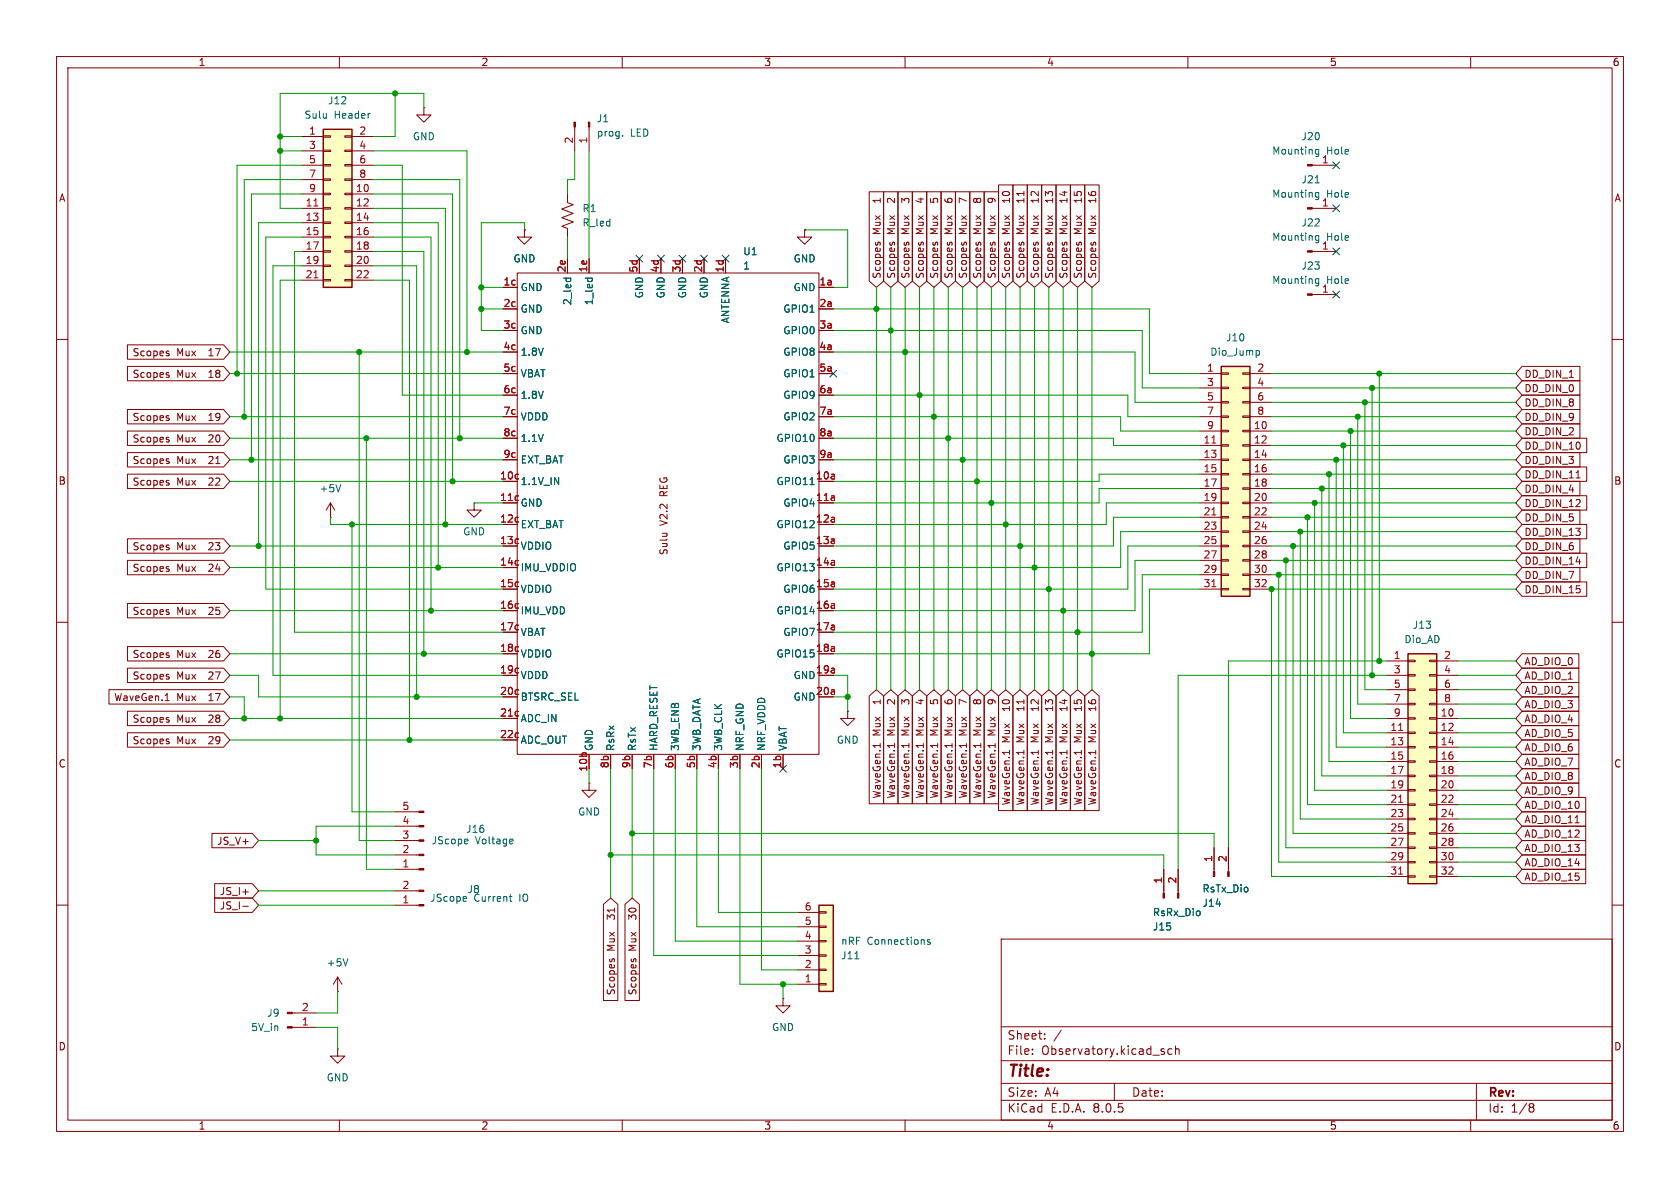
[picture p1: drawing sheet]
<svg xmlns="http://www.w3.org/2000/svg" width="297mm" height="210mm" viewBox="0 0 297 210" stroke-linecap="round" stroke-linejoin="round" font-family="sans-serif">
<g fill="none" stroke="#840000" stroke-width=".18">
<path d="M10 10h277v190h-277zM12 12h273v186h-273zM60 10v2M74.9 19.1v1.2h1.3l-1.3 1.3-1.2-1.3h1.2M74.9 19.1h.1M110 10v2M160 10v2M210 10v2M260 10v2M10 60h2M285 60h2M10 110h2"/>
<path d="M285 110h2M10 160h2M285 160h2M51.7 179.1h4.2M59.7 175.3h.1M59.7 172.7l-.8 1.3M59.7 172.7v2.6M59.7 172.7l.8 1.3M177 166h108v32h-108zM51.7 181.6h4.2M60 198v2M110 198v2"/>
<path d="M160 198v2M177 194.5h108M177 191.5h108M177 187.5h108M177 181.5h108M182.5 186.3v.1M182.5 185.5v.1M184.7 183.6v.1M184.7 182.8v.1M187.6 182.1l-1.3 2M197 191.5v3M207.2 185.5l-.5-.1-.2 .3v.4l.1 .2h.6"/>
<path d="M207.8 185.5l.2-.1 .4 .1 .1 .9M207.8 184.9v1.5M210 198v2M260 198v2M261 191.5v6.5M270.6 195.1h.3l.3 .3-.3 .3M270.6 195.7h.3M270.9 195.7l.2 .2 .1 .4-.3 .3h-.3"/>
</g>
<g fill="#840000" stroke="#840000" stroke-width=".18">
<path d="M50.8 178.9h.9v.3h-.9z"/>
<path d="M50.8 181.5h.9v.2h-.9z"/>
</g>
<path d="M61.5 169.5l-.4 1.3" fill="none" stroke="#006464" stroke-width=".18"/>
<path d="M57.1 22.9h5.1v27.9h-5.1z" fill="#ffffc2"/>
<g fill="none" stroke="#840000" stroke-width=".18">
<path d="M53.3 24.1h3.8M53.3 34.3h3.8M53.3 36.8h3.8M53.3 39.4h3.8M53.3 26.7h3.8M53.3 29.2h3.8M53.3 31.8h3.8M57.1 39.2h1.3v.3h-1.3zM57.1 36.7h1.3v.3h-1.3zM57.1 34.2h1.3v.2h-1.3zM57.1 31.6h1.3v.3h-1.3zM57.1 29.1h1.3v.2h-1.3z"/>
<path d="M57.1 26.5h1.3v.3h-1.3zM57.1 24h1.3v.3h-1.3zM61 39.2h1.2v.3h-1.2zM61 36.7h1.2v.3h-1.2zM61 34.2h1.2v.2h-1.2zM61 31.6h1.2v.3h-1.2zM61 29.1h1.2v.2h-1.2zM61 26.5h1.2v.3h-1.2zM61 24h1.2v.3h-1.2zM62.2 24.1h3.8M62.2 34.3h3.8M62.2 36.8h3.8"/>
<path d="M62.2 39.4h3.8M62.2 26.7h3.8M62.2 29.2h3.8M62.2 31.8h3.8M100.3 34.3v1.5l1 .4-2 .8 2 .7-2 .8 2 .7-2 .8 1 .4v1.5M101.6 22.5v4.2M104.1 22.5v4.2M53.3 41.9h3.8M53.3 44.5h3.8M53.3 47h3.8M53.3 49.5h3.8M57.1 49.4h1.3v.3h-1.3z"/>
<path d="M57.1 46.9h1.3v.2h-1.3zM57.1 44.3h1.3v.3h-1.3zM57.1 41.8h1.3v.2h-1.3zM61 49.4h1.2v.3h-1.2zM61 46.9h1.2v.2h-1.2zM61 44.3h1.2v.3h-1.2zM61 41.8h1.2v.2h-1.2zM62.2 41.9h3.8M62.2 44.5h3.8M62.2 47h3.8M62.2 49.5h3.8M88.9 50.8h2.5"/>
<path d="M88.9 54.6h2.5M88.9 58.4h2.5M91.4 48.3h53.4v85.1h-53.4zM92.7 40.6v1.3h1.3l-1.3 1.3-1.3-1.3h1.3M92.7 40.6h.1M100.3 45.7v2.6M104.1 45.7v2.6M113 45.7v2.6M116.8 45.7v2.6M120.6 45.7v2.6M124.5 45.7v2.6M128.3 45.7v2.6"/>
<path d="M142.2 40.6v1.3h1.3l-1.3 1.3-1.2-1.3h1.2M142.2 40.6h.1M144.8 50.8h2.5M144.8 54.6h2.5M144.8 58.4h2.5M88.9 62.2h2.5M88.9 66h2.5M88.9 69.9h2.5M88.9 73.7h2.5M88.9 77.5h2.5M144.8 62.2h2.5M144.8 66h2.5"/>
<path d="M144.8 69.9h2.5M144.8 73.7h2.5M144.8 77.5h2.5M58.4 91.4h.1M58.4 88.9l-.7 1.3M58.4 88.9v2.5M58.4 88.9l.8 1.3M83.8 88.9v1.3h1.3l-1.3 1.2-1.3-1.2h1.3M83.8 88.9h.1M88.9 81.3h2.5M144.8 81.3h2.5M104.1 138.4v1.3h1.3l-1.3 1.3-1.2-1.3h1.2"/>
<path d="M104.1 138.4h.1M107.9 133.4v2.5M111.8 133.4v2.5M115.6 133.4v2.5M119.4 133.4v2.5M123.2 133.4v2.5M127 133.4v2.5M130.8 133.4v2.5M134.6 133.4v2.5M138.4 133.4v2.5M149.9 125.7v1.3h1.2l-1.2 1.3-1.3-1.3h1.3M149.9 125.7h.1"/>
<path d="M69.8 157.5h4.3M69.8 143.5h4.3M69.8 146.1h4.3M69.8 148.6h4.3M69.8 151.1h4.3M69.8 153.7h4.3M69.8 160h4.3M138.4 176.5v1.3h1.3l-1.3 1.3-1.2-1.3h1.2M138.4 176.5h.1M59.7 185.4v1.3h1.3l-1.3 1.3-1.3-1.3h1.3M59.7 185.4h.1"/>
</g>
<path d="M57.1 22.9h5.1v27.9h-5.1z" fill="none" stroke="#840000" stroke-width=".25"/>
<path d="M55.5 36.4h.7M55.5 49.1h.7" fill="none" stroke="#a90000" stroke-width=".18"/>
<g fill="none" stroke="#006464" stroke-width=".18">
<path d="M110.1 24v.1M99.6 49.2h1.3M100.1 49.2v.1M100.8 49.2l.1 .1M103.4 49.2h1.3M103.9 49.2v.1M104.7 49.2v.1M60.2 85.7l-.4 1.2M143.2 85.7h.7M82.4 159.3h-.1M82.5 158.7v.1l-.6 .1M82.5 148.3l.2 .3-.6 .1"/>
<path d="M82.7 149.1l-.2 .1M90 158.5h.5M90.2 159.1l.3 .2M90.5 148.3l.2 .3-.6 .1M90.6 149.1l-.1 .1"/>
</g>
<g fill="#840000" stroke="#840000" stroke-width=".18">
<path d="M74.1 157.4h.8v.2h-.8z"/>
<path d="M74.1 159.9h.8v.2h-.8z"/>
<path d="M74.1 143.4h.8v.2h-.8z"/>
<path d="M74.1 145.9h.8v.3h-.8z"/>
<path d="M74.1 148.5h.8v.2h-.8z"/>
<path d="M74.1 151h.8v.3h-.8z"/>
<path d="M74.1 153.5h.8v.3h-.8z"/>
<path d="M101.5 21.6h.2v.9h-.2z"/>
<path d="M104 21.6h.3v.9h-.3z"/>
</g>
<path d="M144.8 160h2.5v15.3h-2.5z" fill="#ffffc2"/>
<path d="M141 174h3.8M141 171.5h3.8M141 168.9h3.8M141 166.4h3.8M141 163.8h3.8M141 161.3h3.8M144.8 161.2h1.2v.2h-1.2zM144.8 163.7h1.2v.3h-1.2zM144.8 166.2h1.2v.3h-1.2zM144.8 168.8h1.2v.2h-1.2zM144.8 171.3h1.2v.3h-1.2zM144.8 173.9h1.2v.2h-1.2z" fill="none" stroke="#840000" stroke-width=".18"/>
<path d="M144.8 160h2.5v15.3h-2.5z" fill="none" stroke="#840000" stroke-width=".25"/>
<path d="M151.1 169.5h.7M164.4 166.2l-.3-.1-.2 .2 .1 .2 .4 .1v.3h-.5" fill="none" stroke="#006464" stroke-width=".18"/>
<path d="M248.9 115.6h5.1v40.6h-5.1z" fill="#ffffc2"/>
<g fill="none" stroke="#840000" stroke-width=".18">
<path d="M232 36.8h4.2M232 29.2h4.2M232 52.1h4.2M232 44.5h4.2M245.1 116.8h3.8M245.1 119.4h3.8M248.9 119.3h1.3v.2h-1.3zM248.9 116.7h1.3v.3h-1.3zM252.7 119.3h1.3v.2h-1.3zM252.7 116.7h1.3v.3h-1.3zM254 116.8h3.8M254 119.4h3.8"/>
<path d="M245.1 127h3.8M245.1 129.5h3.8M245.1 132.1h3.8M245.1 134.6h3.8M245.1 137.2h3.8M245.1 139.7h3.8M245.1 121.9h3.8M245.1 124.5h3.8M248.9 139.6h1.3v.2h-1.3zM248.9 137h1.3v.3h-1.3zM248.9 134.5h1.3v.2h-1.3zM248.9 132h1.3v.2h-1.3z"/>
<path d="M248.9 129.4h1.3v.3h-1.3zM248.9 126.9h1.3v.2h-1.3zM248.9 124.3h1.3v.3h-1.3zM248.9 121.8h1.3v.2h-1.3zM252.7 139.6h1.3v.2h-1.3zM252.7 137h1.3v.3h-1.3zM252.7 134.5h1.3v.2h-1.3zM252.7 132h1.3v.2h-1.3zM252.7 129.4h1.3v.3h-1.3zM252.7 126.9h1.3v.2h-1.3zM252.7 124.3h1.3v.3h-1.3zM252.7 121.8h1.3v.2h-1.3z"/>
<path d="M254 127h3.8M254 129.5h3.8M254 132.1h3.8M254 134.6h3.8M254 137.2h3.8M254 139.7h3.8M254 121.9h3.8M254 124.5h3.8M205.7 153.7v4.2M208.3 153.7v4.2M214.6 149.9v4.2M217.2 149.9v4.2"/>
<path d="M245.1 142.2h3.8M245.1 144.8h3.8M245.1 147.3h3.8M245.1 149.9h3.8M245.1 152.4h3.8M245.1 154.9h3.8M248.9 154.8h1.3v.3h-1.3zM248.9 152.3h1.3v.2h-1.3zM248.9 149.7h1.3v.3h-1.3zM248.9 147.2h1.3v.2h-1.3zM248.9 144.7h1.3v.2h-1.3zM248.9 142.1h1.3v.3h-1.3z"/>
<path d="M252.7 154.8h1.3v.3h-1.3zM252.7 152.3h1.3v.2h-1.3zM252.7 149.7h1.3v.3h-1.3zM252.7 147.2h1.3v.2h-1.3zM252.7 144.7h1.3v.2h-1.3zM252.7 142.1h1.3v.3h-1.3zM254 142.2h3.8M254 144.8h3.8M254 147.3h3.8M254 149.9h3.8M254 152.4h3.8M254 154.9h3.8"/>
</g>
<path d="M248.9 115.6h5.1v40.6h-5.1z" fill="none" stroke="#840000" stroke-width=".25"/>
<path d="M247.3 129.1h.7M247.3 141.8h.7M247.3 154.5h.7" fill="none" stroke="#a90000" stroke-width=".18"/>
<g fill="#840000" stroke="#840000" stroke-width=".18">
<path d="M217 154.1h.3v.8h-.3z"/>
<path d="M214.5 154.1h.3v.8h-.3z"/>
<path d="M208.2 157.9h.2v.9h-.2z"/>
<path d="M205.6 157.9h.3v.9h-.3z"/>
<path d="M231.1 51.9h.9v.3h-.9z"/>
<path d="M231.1 44.3h.9v.3h-.9z"/>
<path d="M231.1 36.7h.9v.3h-.9z"/>
<path d="M231.1 29.1h.9v.2h-.9z"/>
</g>
<g fill="none" stroke="#006464" stroke-width=".18">
<path d="M232.5 32.3h.7M232.6 34.7l.2 .2 .3-.1M232.6 27.1l.2 .1h.3M233.1 26.4v1l-.2 .3-.3-.1M233.1 34v1.1l-.2 .2-.3-.1M233.1 34.1l-.3-.1-.2 .1M233.1 26.5l-.3-.1-.2 .1M232.6 50l.2 .1 .3-.1M232.6 42.4l.2 .1 .3-.1M233.1 41.6v1.1l-.2 .2h-.3M233.1 49.3v1l-.2 .2h-.3M233.1 49.3h-.3l-.2 .1"/>
<path d="M233.1 41.7l-.3-.1-.2 .2"/>
</g>
<path d="M215.9 64.8h5.1v40.6h-5.1z" fill="#ffffc2"/>
<g fill="none" stroke="#840000" stroke-width=".18">
<path d="M153.7 33.9h2.5v15.8l-1.3 1.1-1.2-1.1zM156.2 33.9h2.6v15.8l-1.3 1.1-1.3-1.1zM158.7 33.9h2.6v15.8l-1.3 1.1-1.3-1.1zM161.3 33.9h2.5v15.8l-1.2 1.1-1.3-1.1zM163.8 33.9h2.6v15.8l-1.3 1.1-1.3-1.1zM166.4 33.9h2.5v15.8l-1.3 1.1-1.2-1.1zM168.9 33.9h2.6v15.8l-1.3 1.1-1.3-1.1zM171.4 33.9h2.6v15.8l-1.3 1.1-1.3-1.1zM174 33.9h2.5v15.8l-1.2 1.1-1.3-1.1zM176.5 32.7h2.6v17l-1.3 1.1-1.3-1.1zM179.1 32.7h2.5v17l-1.3 1.1-1.2-1.1zM181.6 32.7h2.6v17l-1.3 1.1-1.3-1.1z"/>
<path d="M184.1 32.7h2.6v17l-1.3 1.1-1.3-1.1zM186.7 32.7h2.5v17l-1.2 1.1-1.3-1.1zM189.2 32.7h2.6v17l-1.3 1.1-1.3-1.1zM191.8 32.7h2.5v17l-1.3 1.1-1.2-1.1zM88.9 50.8h2.5M88.9 54.6h2.5M88.9 58.4h2.5M92.7 40.6h.1M100.3 45.7v2.6M104.1 45.7v2.6M113 45.7v2.6M116.8 45.7v2.6"/>
<path d="M120.6 45.7v2.6M124.5 45.7v2.6M128.3 45.7v2.6M142.2 40.6h.1M144.8 50.8h2.5M144.8 54.6h2.5M144.8 58.4h2.5M154.8 42.9v.1M155.2 43l.2-.2 .2 .2M157.4 42.9l-.1 .1M157.7 43l.2-.2 .3 .2M159.9 42.9l-.1 .1"/>
<path d="M160.3 43l.1-.2 .3 .2M162.4 42.9v.1M162.8 43l.2-.2 .2 .2M165 42.9l-.1 .1M165.3 43l.2-.2 .3 .2M167.5 42.9v.1M167.9 43l.2-.2 .2 .2M170.1 42.9l-.1 .1M170.4 43l.2-.2 .3 .2M172.6 42.9l-.1 .1M173 43l.1-.2 .3 .2M175.1 42.9v.1"/>
<path d="M175.5 43l.2-.2 .2 .2M177.7 42.9l-.1 .1M178 43l.2-.2 .3 .2M180.2 42.9v.1M180.6 43l.2-.2 .2 .2M182.8 42.9l-.1 .1M183.1 43l.2-.2 .3 .2M185.3 42.9l-.1 .1M185.7 43l.1-.2 .3 .2M187.8 42.9v.1M188.2 43l.2-.2 .2 .2M190.4 42.9l-.1 .1"/>
<path d="M190.7 43l.2-.2 .3 .2M192.9 42.9v.1M193.3 43l.2-.2 .2 .2M22.5 64.8h17l1.1 1.2-1.1 1.3h-17zM22.5 61h17l1.1 1.2-1.1 1.3h-17zM22.5 72.4h17l1.1 1.3-1.1 1.2h-17zM22.5 76.2h17l1.1 1.3-1.1 1.2h-17zM29.7 66.3l.2 .2-.2 .2M29.7 62.5l.2 .2-.2 .2M29.7 73.9l.2 .2-.2 .2M29.7 77.7l.2 .2-.2 .2M29.7 65.9h.2"/>
<path d="M29.7 62.1h.2M29.7 73.5h.2M29.7 77.3l.2 .1M88.9 66h2.5M88.9 73.7h2.5M88.9 62.2h2.5M88.9 69.9h2.5M88.9 77.5h2.5M144.8 66h2.5M144.8 73.7h2.5M144.8 62.2h2.5M144.8 69.9h2.5"/>
<path d="M144.8 77.5h2.5M212.1 66h3.8M212.1 76.2h3.8M212.1 78.7h3.8M212.1 68.6h3.8M212.1 71.1h3.8M212.1 73.7h3.8M215.9 78.6h1.3v.3h-1.3zM215.9 76.1h1.3v.2h-1.3zM215.9 73.5h1.3v.3h-1.3zM215.9 71h1.3v.2h-1.3zM215.9 68.5h1.3v.2h-1.3z"/>
<path d="M215.9 65.9h1.3v.3h-1.3zM219.7 78.6h1.3v.3h-1.3zM219.7 76.1h1.3v.2h-1.3zM219.7 73.5h1.3v.3h-1.3zM219.7 71h1.3v.2h-1.3zM219.7 68.5h1.3v.2h-1.3zM219.7 65.9h1.3v.3h-1.3zM221 66h3.8M221 76.2h3.8M221 78.7h3.8M221 68.6h3.8M221 71.1h3.8"/>
<path d="M221 73.7h3.8M269.1 67.3h10.2v2.6h-10.2l-1.1-1.3zM269.1 72.4h10.2v2.5h-10.2l-1.1-1.2zM269.1 64.8h10.2v2.5h-10.2l-1.1-1.3zM269.1 69.8h10.2v2.6h-10.2l-1.1-1.3zM269.1 74.9h10.2v2.6h-10.2l-1.1-1.3zM269.1 77.5h11.4v2.5h-11.4l-1.1-1.3zM22.5 95.2h17l1.1 1.3-1.1 1.3h-17zM22.5 83.8h17l1.1 1.3-1.1 1.3h-17zM22.5 80h17l1.1 1.3-1.1 1.3h-17zM22.5 99.1h17l1.1 1.2-1.1 1.3h-17zM29.7 81.5l.2 .2-.2 .3"/>
<path d="M29.7 85.3l.2 .2-.2 .3M29.7 96.8l.2 .1-.2 .3M29.7 96.3l.2 .1M29.7 84.9l.2 .1M29.7 81.1l.2 .1M88.9 81.3h2.5M144.8 81.3h2.5M212.1 81.3h3.8M212.1 83.8h3.8M212.1 86.4h3.8M212.1 88.9h3.8M212.1 91.4h3.8"/>
<path d="M212.1 94h3.8M212.1 96.5h3.8M212.1 99.1h3.8M215.9 98.9h1.3v.3h-1.3zM215.9 96.4h1.3v.2h-1.3zM215.9 93.9h1.3v.2h-1.3zM215.9 91.3h1.3v.3h-1.3zM215.9 88.8h1.3v.2h-1.3zM215.9 86.2h1.3v.3h-1.3zM215.9 83.7h1.3v.2h-1.3zM215.9 81.2h1.3v.2h-1.3zM219.7 98.9h1.3v.3h-1.3z"/>
<path d="M219.7 96.4h1.3v.2h-1.3zM219.7 93.9h1.3v.2h-1.3zM219.7 91.3h1.3v.3h-1.3zM219.7 88.8h1.3v.2h-1.3zM219.7 86.2h1.3v.3h-1.3zM219.7 83.7h1.3v.2h-1.3zM219.7 81.2h1.3v.2h-1.3zM221 81.3h3.8M221 83.8h3.8M221 86.4h3.8M221 88.9h3.8M221 91.4h3.8"/>
<path d="M221 94h3.8M221 96.5h3.8M221 99.1h3.8M269.1 95.2h10.2v2.6h-10.2l-1.1-1.3zM269.1 90.2h10.2v2.5h-10.2l-1.1-1.3zM269.1 92.7h11.4v2.6h-11.4l-1.1-1.3zM269.1 85.1h10.2v2.5h-10.2l-1.1-1.2zM269.1 82.5h11.4v2.6h-11.4l-1.1-1.3zM269.1 87.6h11.4v2.6h-11.4l-1.1-1.3zM269.1 80h10.2v2.6h-10.2l-1.1-1.3zM269.1 97.8h11.4v2.5h-11.4l-1.1-1.2zM278.6 84.5h.8"/>
<path d="M22.5 118.1h17l1.1 1.3-1.1 1.3h-17zM22.5 106.7h17l1.1 1.3-1.1 1.2h-17zM22.5 114.3h17l1.1 1.3-1.1 1.2h-17zM29.7 100.6l.2 .2-.2 .2M29.7 108.2l.2 .2-.2 .2M29.7 115.8l.2 .2-.2 .2M29.7 119.6l.2 .2-.2 .3M29.7 119.2l.2 .1M29.7 107.8h.2M29.7 100.2h.2M29.7 115.4l.2 .1M212.1 101.6h3.8"/>
<path d="M212.1 104.1h3.8M215.9 104h1.3v.3h-1.3zM215.9 101.5h1.3v.2h-1.3zM219.7 104h1.3v.3h-1.3zM219.7 101.5h1.3v.2h-1.3zM221 101.6h3.8M221 104.1h3.8M269.1 102.9h11.4v2.5h-11.4l-1.1-1.3zM269.1 118.1h10v2.6h-10l-1.1-1.3zM269.1 115.6h10v2.5h-10l-1.1-1.3zM269.1 100.3h10.2v2.6h-10.2l-1.1-1.3zM19.3 121.9h20.2l1.1 1.3-1.1 1.3h-20.2z"/>
<path d="M22.5 129.5h17l1.1 1.3-1.1 1.3h-17zM22.5 125.7h17l1.1 1.3-1.1 1.3h-17zM29.2 123.9h.7M29.7 127.2l.2 .2-.2 .3M29.7 131.1l.2 .1-.2 .3M29.7 130.6l.2 .1M29.7 126.8l.2 .1M107.9 133.4v2.5M111.8 133.4v2.5M115.6 133.4v2.5M119.4 133.4v2.5M123.2 133.4v2.5"/>
<path d="M127 133.4v2.5M130.8 133.4v2.5M134.6 133.4v2.5M138.4 133.4v2.5M153.7 123l1.2-1.1 1.3 1.1v19.1h-2.5zM155.6 131.4v.8M156.2 123l1.3-1.1 1.3 1.1v19.1h-2.6zM158.2 131.4v.8M158.7 123l1.3-1.1 1.3 1.1v19.1h-2.6zM160.7 131.4v.8M161.3 123l1.3-1.1 1.2 1.1v19.1h-2.5zM163.2 131.4v.8"/>
<path d="M163.8 123l1.3-1.1 1.3 1.1v19.1h-2.6zM165.8 131.4v.8M166.4 123l1.2-1.1 1.3 1.1v19.1h-2.5zM168.3 131.4v.8M168.9 123l1.3-1.1 1.3 1.1v19.1h-2.6zM170.9 131.4v.8M171.4 123l1.3-1.1 1.3 1.1v19.1h-2.6zM173.4 131.4v.8M174 123l1.3-1.1 1.2 1.1v19.1h-2.5zM175.9 131.4v.8M176.5 123l1.3-1.1 1.3 1.1v20.3h-2.6zM178.5 132.6v.8"/>
<path d="M179.1 123l1.2-1.1 1.3 1.1v20.3h-2.5zM181 132.6v.8M181.6 123l1.3-1.1 1.3 1.1v20.3h-2.6zM183.6 132.6v.8M184.1 123l1.3-1.1 1.3 1.1v20.3h-2.6zM186.1 132.6v.8M186.7 123l1.3-1.1 1.2 1.1v20.3h-2.5zM188.6 132.6v.8M189.2 123l1.3-1.1 1.3 1.1v20.3h-2.6zM191.2 132.6v.8M191.8 123l1.2-1.1 1.3 1.1v20.3h-2.5zM193.7 132.6v.8"/>
<path d="M269.1 135.9h10v2.5h-10l-1.1-1.2zM269.1 133.3h10v2.6h-10l-1.1-1.3zM269.1 128.3h10v2.5h-10l-1.1-1.3zM269.1 138.4h10v2.6h-10l-1.1-1.3zM269.1 130.8h10v2.6h-10l-1.1-1.3zM269.1 125.7h10v2.6h-10l-1.1-1.3zM269.1 123.2h10v2.5h-10l-1.1-1.2zM269.1 120.6h10v2.6h-10l-1.1-1.3zM37.5 147.3h7.1l1.1 1.3-1.1 1.3h-7.1zM38 156.2h6.6l1.1 1.3-1.1 1.3h-6.6zM38 158.7h6.6l1.1 1.3-1.1 1.3h-6.6zM42.9 157.7h1"/>
<path d="M106.7 159.9l1.2-1.1 1.3 1.1v17h-2.5zM110.5 159.9l1.3-1.1 1.2 1.1v17h-2.5zM205.7 153.7v3.8M208.3 153.7v3.8M214.6 149.9v3.8M217.2 149.9v3.8M269.1 143.5h11.2v2.6h-11.2l-1.1-1.3zM269.1 151.1h11.2v2.6h-11.2l-1.1-1.3zM269.1 146h11.2v2.6h-11.2l-1.1-1.3zM269.1 141h11.2v2.5h-11.2l-1.1-1.3zM269.1 153.7h11.2v2.5h-11.2l-1.1-1.3zM269.1 148.6h11.2v2.5h-11.2l-1.1-1.2z"/>
<path d="M42.9 160.2h1M107.8 169.5v.2M108.2 169.7l.2-.2 .2 .2M111.6 169.5v.2M112 169.7l.2-.2 .2 .2"/>
</g>
<path d="M215.9 64.8h5.1v40.6h-5.1z" fill="none" stroke="#840000" stroke-width=".25"/>
<path d="M214.2 78.3h.8M214.2 91h.8M214.2 103.7h.8" fill="none" stroke="#a90000" stroke-width=".18"/>
<path d="M99.6 49.2h1.3M100.1 49.2v.1M100.8 49.2l.1 .1M103.4 49.2h1.3M103.9 49.2v.1M104.7 49.2v.1M222.2 62h.4l.1 .2-.1 .5-.4 .1M143.2 85.7h.7" fill="none" stroke="#006464" stroke-width=".18"/>
<g fill="none" stroke="#009600" stroke-width=".18">
<path d="M69.8 16.5v7.6h-3.8M74.9 19.1v-2.6h-25.4v20.3h3.8M49.5 26.7h3.8M49.5 24.1h3.8M53.3 39.4h-7.6v57.1M53.3 29.2h-11.4v36.8M53.3 34.3h-8.9v47M53.3 31.8h-10.1v41.9M66 29.2h5.1v40.7h17.8M66 34.3h14v50.8M66 36.8h12.7v55.9M66 31.8h15.3v45.7"/>
<path d="M66 39.4h11.5v60.9M66 26.7h16.5v35.5M101.6 26.7v5.1h-1.3v2.5M104.1 26.7v19M53.3 41.9h-6.3v62.2h41.9M53.3 47h-5v72.4h40.6M53.3 44.5h-1.2v67.3h36.8M53.3 49.5h-3.8v77.5M66 47h7.7v76.2M66 41.9h10.2v66.1M66 44.5h8.9v71.1M66 49.5h6.4v81.3"/>
<path d="M85.1 54.6h3.8M85.1 50.8h3.8M92.7 40.6v-1.2h-7.6v19h3.8M100.3 41.9v3.8M142.2 40.6h7.7v10.2h-2.6M147.3 54.6h55.9v11.4h8.9M147.3 58.4h54.6v10.2h10.2M154.9 50.8v71.1M157.5 50.8v71.1M160 50.8v71.1M162.6 50.8v71.1M165.1 50.8v71.1"/>
<path d="M167.6 50.8v71.1M170.2 50.8v71.1M172.7 50.8v71.1M175.3 50.8v71.1M177.8 50.8v71.1M180.3 50.8v71.1M182.9 50.8v71.1M185.4 50.8v71.1M188 50.8v71.1M190.5 50.8v71.1M193 50.8v71.1M40.6 73.7h48.3"/>
<path d="M40.6 62.2h48.3M40.6 77.5h48.3M40.6 66h48.3M63.5 62.2v86.4h6.3M64.8 77.5v76.2h5M147.3 73.7h50.8v2.5h14M147.3 77.5h49.5v1.2h15.3M147.3 62.2h53.4v8.9h11.4M147.3 69.9h52.1v3.8h12.7M224.8 76.2h43.2M224.8 78.7h43.2M224.8 73.7h43.2"/>
<path d="M224.8 66h43.2M224.8 68.6h43.2M224.8 71.1h43.2M237.5 78.7v50.8h7.6M238.8 76.2v50.8h6.3M240 73.7v50.8h5.1M241.3 71.1v50.8h3.8M242.6 68.6v50.8M243.8 66v50.8M40.6 96.5h48.3M40.6 85.1h48.3M40.6 81.3h48.3"/>
<path d="M58.4 91.4v1.3h30.5M62.2 92.7v50.8h7.6M83.8 88.9h5.1M147.3 81.3h64.8M212.1 88.9h-16.5v3.8h-48.3M212.1 94h-14v6.3h-50.8M212.1 91.4h-15.3v5.1h-49.5M212.1 96.5h-12.7v7.6h-52.1M212.1 99.1h-11.4v8.9h-53.4M212.1 83.8h-17.8v1.3h-47M212.1 86.4h-17.8v2.5h-47M224.8 96.5h43.2"/>
<path d="M224.8 88.9h43.2M224.8 91.4h43.2M224.8 81.3h43.2M224.8 83.8h43.2M224.8 99.1h43.2M224.8 94h43.2M224.8 86.4h43.2M227.3 99.1v50.8h17.8M228.6 96.5v50.8h16.5M229.9 94v50.8h15.2M231.1 91.4v50.8h14M232.4 88.9v50.8h12.7"/>
<path d="M233.7 86.4v50.8h11.4M234.9 83.8v50.8h10.2M236.2 81.3v50.8h8.9M40.6 100.3h48.3M40.6 108h48.3M40.6 119.4h5.1v3.8h43.2M40.6 115.6h48.3M147.3 119.4h2.6v6.3M212.1 104.1h-8.9v11.5h-55.9M212.1 101.6h-10.2v10.2h-54.6M224.8 101.6h43.2M226.1 101.6v50.8h19"/>
<path d="M245.1 119.4h-36.8v34.3M245.1 116.8h-27.9v33.1M257.8 119.4h10.2M257.8 116.8h10.2M268 104.1h-43.2v50.8h20.3M40.6 123.2h2.6v3.8M40.6 130.8h48.3M40.6 127h48.3M104.1 135.9v2.5M107.9 135.9v22.9M111.8 135.9v22.9M115.6 135.9v33h25.4"/>
<path d="M119.4 135.9v30.5h21.6M123.2 135.9v27.9h17.8M127 135.9v25.4h14M130.8 135.9v38.1h10.2M134.6 135.9v35.6h6.4M147.3 123.2h2.6M257.8 127h10.2M257.8 124.5h10.2M257.8 132.1h10.2M257.8 129.5h10.2M257.8 134.6h10.2M257.8 139.7h10.2"/>
<path d="M257.8 137.2h10.2M257.8 121.9h10.2M45.7 148.6h10.2M45.7 157.5h24.1M69.8 146.1h-13.9v5h13.9M107.9 151.1h97.8v2.6M111.8 147.3h102.8v2.6M257.8 147.3h10.2M257.8 152.4h10.2M257.8 144.8h10.2M257.8 149.9h10.2M257.8 154.9h10.2"/>
<path d="M257.8 142.2h10.2M45.7 160h24.1M59.7 175.3v3.8h-3.8M138.4 174v2.5M55.9 181.6h3.8v3.8"/>
</g>
<g fill="none" stroke="#000084" stroke-width=".18">
<path d="M235.6 36.2l1.2 1.2M235.6 28.6l1.2 1.2M236.8 36.2l-1.2 1.2M236.8 28.6l-1.2 1.2M112.4 45.1l1.2 1.2M113.6 45.1l-1.2 1.2M116.2 45.1l1.2 1.2M117.4 45.1l-1.2 1.2M120 45.1l1.3 1.2M121.3 45.1l-1.3 1.2M123.9 45.1l1.2 1.2M125.1 45.1l-1.2 1.2"/>
<path d="M127.7 45.1l1.2 1.2M128.9 45.1l-1.2 1.2M235.6 51.5l1.2 1.2M235.6 43.8l1.2 1.3M236.8 51.5l-1.2 1.2M236.8 43.8l-1.2 1.3M146.7 65.4l1.2 1.2M147.9 65.4l-1.2 1.2M137.8 135.3l1.2 1.2M139 135.3l-1.2 1.2"/>
</g>
<g fill="#009600" stroke="#009600" stroke-width=".18">
<circle cx="167.6" cy="77.5" r=".46"/>
<circle cx="165.1" cy="73.7" r=".46"/>
<circle cx="170.2" cy="81.3" r=".46"/>
<circle cx="240" cy="73.7" r=".46"/>
<circle cx="242.6" cy="68.6" r=".46"/>
<circle cx="238.8" cy="76.2" r=".46"/>
<circle cx="241.3" cy="71.1" r=".46"/>
<circle cx="243.8" cy="66" r=".46"/>
<circle cx="233.7" cy="86.4" r=".46"/>
<circle cx="232.4" cy="88.9" r=".46"/>
<circle cx="236.2" cy="81.3" r=".46"/>
<circle cx="234.9" cy="83.8" r=".46"/>
<circle cx="227.3" cy="99.1" r=".46"/>
<circle cx="228.6" cy="96.5" r=".46"/>
<circle cx="237.5" cy="78.7" r=".46"/>
<circle cx="229.9" cy="94" r=".46"/>
<circle cx="193" cy="115.6" r=".46"/>
<circle cx="231.1" cy="91.4" r=".46"/>
<circle cx="224.8" cy="104.1" r=".46"/>
<circle cx="188" cy="108" r=".46"/>
<circle cx="182.9" cy="100.3" r=".46"/>
<circle cx="185.4" cy="104.1" r=".46"/>
<circle cx="172.7" cy="85.1" r=".46"/>
<circle cx="162.6" cy="69.9" r=".46"/>
<circle cx="175.3" cy="88.9" r=".46"/>
<circle cx="180.3" cy="96.5" r=".46"/>
<circle cx="177.8" cy="92.7" r=".46"/>
<circle cx="190.5" cy="111.8" r=".46"/>
<circle cx="80" cy="85.1" r=".46"/>
<circle cx="64.8" cy="77.5" r=".46"/>
<circle cx="73.7" cy="123.2" r=".46"/>
<circle cx="72.4" cy="130.8" r=".46"/>
<circle cx="55.9" cy="148.6" r=".46"/>
<circle cx="69.8" cy="16.5" r=".46"/>
<circle cx="85.1" cy="50.8" r=".46"/>
<circle cx="49.5" cy="24.1" r=".46"/>
<circle cx="49.5" cy="26.7" r=".46"/>
<circle cx="41.9" cy="66" r=".46"/>
<circle cx="43.2" cy="73.7" r=".46"/>
<circle cx="44.4" cy="81.3" r=".46"/>
<circle cx="63.5" cy="62.2" r=".46"/>
<circle cx="78.7" cy="92.7" r=".46"/>
<circle cx="45.7" cy="96.5" r=".46"/>
<circle cx="62.2" cy="92.7" r=".46"/>
<circle cx="49.5" cy="127" r=".46"/>
<circle cx="43.2" cy="127" r=".46"/>
<circle cx="82.5" cy="62.2" r=".46"/>
<circle cx="81.3" cy="77.5" r=".46"/>
<circle cx="85.1" cy="54.6" r=".46"/>
<circle cx="157.5" cy="58.4" r=".46"/>
<circle cx="160" cy="62.2" r=".46"/>
<circle cx="149.9" cy="123.2" r=".46"/>
<circle cx="76.2" cy="108" r=".46"/>
<circle cx="74.9" cy="115.6" r=".46"/>
<circle cx="77.5" cy="100.3" r=".46"/>
<circle cx="154.9" cy="54.6" r=".46"/>
<circle cx="107.9" cy="151.1" r=".46"/>
<circle cx="138.4" cy="174" r=".46"/>
<circle cx="111.8" cy="147.3" r=".46"/>
<circle cx="243.8" cy="116.8" r=".46"/>
<circle cx="242.6" cy="119.4" r=".46"/>
<circle cx="226.1" cy="101.6" r=".46"/>
</g>
<text font-size="2.8" fill="#840000" x="178" y="190.9">Title:</text>
<g font-size="2.1" fill="#840000">
<text x="178" y="184">Sheet:</text>
<text x="178" y="186.7">File:</text>
<text x="184.1" y="186.7">Observatory.kicad_sch</text>
<text x="178" y="196.9">KiCad</text>
<text x="178" y="194.1">Size:</text>
<text x="184.7" y="194.1">A4</text>
<text x="185.7" y="196.9">E.D.A.</text>
<text x="193.3" y="196.9">8.0.5</text>
<text x="200" y="194.1">Date:</text>
<text x="263" y="194.3">Rev:</text>
<text x="263" y="196.9">Id:</text>
<text x="267.1" y="196.9">1/8</text>
</g>
<g font-size="1.8" fill="#840000">
<text x="35" y="11.9">1</text>
<text x="85" y="11.9">2</text>
<text x="135" y="11.9">3</text>
<text x="185" y="11.9">4</text>
<text x="235" y="11.9">5</text>
<text x="285" y="11.9">6</text>
<text x="10.3" y="35.9">A</text>
<text x="155.9" y="35.5" transform="rotate(-90 155.9 35.5)">1</text>
<text x="158.4" y="35.5" transform="rotate(-90 158.4 35.5)">2</text>
<text x="161" y="35.5" transform="rotate(-90 161 35.5)">3</text>
<text x="163.5" y="35.5" transform="rotate(-90 163.5 35.5)">4</text>
<text x="166.1" y="35.5" transform="rotate(-90 166.1 35.5)">5</text>
<text x="168.6" y="35.5" transform="rotate(-90 168.6 35.5)">6</text>
<text x="171.1" y="35.5" transform="rotate(-90 171.1 35.5)">7</text>
<text x="173.7" y="35.5" transform="rotate(-90 173.7 35.5)">8</text>
<text x="176.2" y="35.5" transform="rotate(-90 176.2 35.5)">9</text>
<text x="178.8" y="35.5" transform="rotate(-90 178.8 35.5)">10</text>
<text x="181.3" y="35.5" transform="rotate(-90 181.3 35.5)">11</text>
<text x="183.8" y="35.5" transform="rotate(-90 183.8 35.5)">12</text>
<text x="186.4" y="35.5" transform="rotate(-90 186.4 35.5)">13</text>
<text x="188.9" y="35.5" transform="rotate(-90 188.9 35.5)">14</text>
<text x="191.5" y="35.5" transform="rotate(-90 191.5 35.5)">15</text>
<text x="194" y="35.5" transform="rotate(-90 194 35.5)">16</text>
<text x="285.3" y="35.9">A</text>
<text x="155.9" y="41.5" transform="rotate(-90 155.9 41.5)">Mux</text>
<text x="158.4" y="41.5" transform="rotate(-90 158.4 41.5)">Mux</text>
<text x="161" y="41.5" transform="rotate(-90 161 41.5)">Mux</text>
<text x="163.5" y="41.5" transform="rotate(-90 163.5 41.5)">Mux</text>
<text x="166.1" y="41.5" transform="rotate(-90 166.1 41.5)">Mux</text>
<text x="168.6" y="41.5" transform="rotate(-90 168.6 41.5)">Mux</text>
<text x="171.1" y="41.5" transform="rotate(-90 171.1 41.5)">Mux</text>
<text x="173.7" y="41.5" transform="rotate(-90 173.7 41.5)">Mux</text>
<text x="176.2" y="41.5" transform="rotate(-90 176.2 41.5)">Mux</text>
<text x="178.8" y="41.5" transform="rotate(-90 178.8 41.5)">Mux</text>
<text x="181.3" y="41.5" transform="rotate(-90 181.3 41.5)">Mux</text>
<text x="183.8" y="41.5" transform="rotate(-90 183.8 41.5)">Mux</text>
<text x="186.4" y="41.5" transform="rotate(-90 186.4 41.5)">Mux</text>
<text x="188.9" y="41.5" transform="rotate(-90 188.9 41.5)">Mux</text>
<text x="191.5" y="41.5" transform="rotate(-90 191.5 41.5)">Mux</text>
<text x="194" y="41.5" transform="rotate(-90 194 41.5)">Mux</text>
<text x="155.9" y="49.4" transform="rotate(-90 155.9 49.4)">Scopes</text>
<text x="158.4" y="49.4" transform="rotate(-90 158.4 49.4)">Scopes</text>
<text x="161" y="49.4" transform="rotate(-90 161 49.4)">Scopes</text>
<text x="163.5" y="49.4" transform="rotate(-90 163.5 49.4)">Scopes</text>
<text x="166.1" y="49.4" transform="rotate(-90 166.1 49.4)">Scopes</text>
<text x="168.6" y="49.4" transform="rotate(-90 168.6 49.4)">Scopes</text>
<text x="171.1" y="49.4" transform="rotate(-90 171.1 49.4)">Scopes</text>
<text x="173.7" y="49.4" transform="rotate(-90 173.7 49.4)">Scopes</text>
<text x="176.2" y="49.4" transform="rotate(-90 176.2 49.4)">Scopes</text>
<text x="178.8" y="49.4" transform="rotate(-90 178.8 49.4)">Scopes</text>
<text x="181.3" y="49.4" transform="rotate(-90 181.3 49.4)">Scopes</text>
<text x="183.8" y="49.4" transform="rotate(-90 183.8 49.4)">Scopes</text>
<text x="186.4" y="49.4" transform="rotate(-90 186.4 49.4)">Scopes</text>
<text x="188.9" y="49.4" transform="rotate(-90 188.9 49.4)">Scopes</text>
<text x="191.5" y="49.4" transform="rotate(-90 191.5 49.4)">Scopes</text>
<text x="194" y="49.4" transform="rotate(-90 194 49.4)">Scopes</text>
<text x="23.3" y="63.2">Scopes</text>
<text x="31.2" y="63.2">Mux</text>
<text x="37.2" y="63.2">17</text>
<text x="23.3" y="67">Scopes</text>
<text x="31.2" y="67">Mux</text>
<text x="37.2" y="67">18</text>
<text x="269.4" y="69.5">DD_DIN_0</text>
<text x="269.4" y="67">DD_DIN_1</text>
<text x="23.3" y="74.6">Scopes</text>
<text x="31.2" y="74.6">Mux</text>
<text x="37.2" y="74.6">19</text>
<text x="269.4" y="74.6">DD_DIN_9</text>
<text x="269.4" y="72.1">DD_DIN_8</text>
<text x="269.4" y="77.2">DD_DIN_2</text>
<text x="23.3" y="78.4">Scopes</text>
<text x="23.3" y="82.2">Scopes</text>
<text x="31.2" y="78.4">Mux</text>
<text x="31.2" y="82.2">Mux</text>
<text x="37.2" y="78.4">20</text>
<text x="37.2" y="82.2">21</text>
<text x="269.4" y="82.2">DD_DIN_3</text>
<text x="269.4" y="79.7">DD_DIN_10</text>
<text x="10.3" y="85.9">B</text>
<text x="23.3" y="86">Scopes</text>
<text x="31.2" y="86">Mux</text>
<text x="37.2" y="86">22</text>
<text x="118.2" y="87.6" transform="rotate(-90 118.2 87.6)">REG</text>
<text x="269.4" y="87.3">DD_DIN_4</text>
<text x="269.4" y="84.8">DD_DIN_11</text>
<text x="269.4" y="89.9">DD_DIN_12</text>
<text x="285.3" y="85.9">B</text>
<text x="118.2" y="92.9" transform="rotate(-90 118.2 92.9)">V2.2</text>
<text x="269.4" y="92.4">DD_DIN_5</text>
<text x="269.4" y="94.9">DD_DIN_13</text>
<text x="23.3" y="97.5">Scopes</text>
<text x="23.3" y="101.3">Scopes</text>
<text x="31.2" y="97.5">Mux</text>
<text x="31.2" y="101.3">Mux</text>
<text x="37.2" y="97.5">23</text>
<text x="37.2" y="101.3">24</text>
<text x="118.2" y="98.3" transform="rotate(-90 118.2 98.3)">Sulu</text>
<text x="269.4" y="97.5">DD_DIN_6</text>
<text x="269.4" y="100">DD_DIN_14</text>
<text x="269.4" y="105.1">DD_DIN_15</text>
<text x="269.4" y="102.6">DD_DIN_7</text>
<text x="23.3" y="108.9">Scopes</text>
<text x="31.2" y="108.9">Mux</text>
<text x="37.2" y="108.9">25</text>
<text x="23.3" y="116.5">Scopes</text>
<text x="31.2" y="116.5">Mux</text>
<text x="37.2" y="116.5">26</text>
<text x="269.4" y="117.8">AD_DIO_0</text>
<text x="20.1" y="124.1">WaveGen.1</text>
<text x="23.3" y="120.3">Scopes</text>
<text x="31.2" y="124.1">Mux</text>
<text x="31.2" y="120.3">Mux</text>
<text x="37.2" y="124.1">17</text>
<text x="37.2" y="120.3">27</text>
<text x="155.9" y="124.2" transform="rotate(-90 155.9 124.2)">1</text>
<text x="158.4" y="124.2" transform="rotate(-90 158.4 124.2)">2</text>
<text x="161" y="124.2" transform="rotate(-90 161 124.2)">3</text>
<text x="163.5" y="124.2" transform="rotate(-90 163.5 124.2)">4</text>
<text x="166.1" y="124.2" transform="rotate(-90 166.1 124.2)">5</text>
<text x="168.6" y="124.2" transform="rotate(-90 168.6 124.2)">6</text>
<text x="171.1" y="124.2" transform="rotate(-90 171.1 124.2)">7</text>
<text x="173.7" y="124.2" transform="rotate(-90 173.7 124.2)">8</text>
<text x="176.2" y="124.2" transform="rotate(-90 176.2 124.2)">9</text>
<text x="178.8" y="125.4" transform="rotate(-90 178.8 125.4)">10</text>
<text x="181.3" y="125.4" transform="rotate(-90 181.3 125.4)">11</text>
<text x="183.8" y="125.4" transform="rotate(-90 183.8 125.4)">12</text>
<text x="186.4" y="125.4" transform="rotate(-90 186.4 125.4)">13</text>
<text x="188.9" y="125.4" transform="rotate(-90 188.9 125.4)">14</text>
<text x="191.5" y="125.4" transform="rotate(-90 191.5 125.4)">15</text>
<text x="194" y="125.4" transform="rotate(-90 194 125.4)">16</text>
<text x="269.4" y="125.4">AD_DIO_3</text>
<text x="269.4" y="122.9">AD_DIO_2</text>
<text x="269.4" y="120.3">AD_DIO_1</text>
<text x="23.3" y="131.8">Scopes</text>
<text x="23.3" y="128">Scopes</text>
<text x="31.2" y="131.8">Mux</text>
<text x="31.2" y="128">Mux</text>
<text x="37.2" y="131.8">29</text>
<text x="37.2" y="128">28</text>
<text x="155.9" y="130.1" transform="rotate(-90 155.9 130.1)">Mux</text>
<text x="158.4" y="130.1" transform="rotate(-90 158.4 130.1)">Mux</text>
<text x="161" y="130.1" transform="rotate(-90 161 130.1)">Mux</text>
<text x="163.5" y="130.1" transform="rotate(-90 163.5 130.1)">Mux</text>
<text x="166.1" y="130.1" transform="rotate(-90 166.1 130.1)">Mux</text>
<text x="168.6" y="130.1" transform="rotate(-90 168.6 130.1)">Mux</text>
<text x="171.1" y="130.1" transform="rotate(-90 171.1 130.1)">Mux</text>
<text x="173.7" y="130.1" transform="rotate(-90 173.7 130.1)">Mux</text>
<text x="176.2" y="130.1" transform="rotate(-90 176.2 130.1)">Mux</text>
<text x="178.8" y="131.3" transform="rotate(-90 178.8 131.3)">Mux</text>
<text x="181.3" y="131.3" transform="rotate(-90 181.3 131.3)">Mux</text>
<text x="183.8" y="131.3" transform="rotate(-90 183.8 131.3)">Mux</text>
<text x="186.4" y="131.3" transform="rotate(-90 186.4 131.3)">Mux</text>
<text x="188.9" y="131.3" transform="rotate(-90 188.9 131.3)">Mux</text>
<text x="191.5" y="131.3" transform="rotate(-90 191.5 131.3)">Mux</text>
<text x="194" y="131.3" transform="rotate(-90 194 131.3)">Mux</text>
<text x="269.4" y="130.5">AD_DIO_5</text>
<text x="269.4" y="128">AD_DIO_4</text>
<text x="10.3" y="135.9">C</text>
<text x="269.4" y="135.6">AD_DIO_7</text>
<text x="269.4" y="133">AD_DIO_6</text>
<text x="285.3" y="135.9">C</text>
<text x="155.9" y="141.3" transform="rotate(-90 155.9 141.3)">WaveGen.1</text>
<text x="158.4" y="141.3" transform="rotate(-90 158.4 141.3)">WaveGen.1</text>
<text x="161" y="141.3" transform="rotate(-90 161 141.3)">WaveGen.1</text>
<text x="163.5" y="141.3" transform="rotate(-90 163.5 141.3)">WaveGen.1</text>
<text x="166.1" y="141.3" transform="rotate(-90 166.1 141.3)">WaveGen.1</text>
<text x="168.6" y="141.3" transform="rotate(-90 168.6 141.3)">WaveGen.1</text>
<text x="171.1" y="141.3" transform="rotate(-90 171.1 141.3)">WaveGen.1</text>
<text x="173.7" y="141.3" transform="rotate(-90 173.7 141.3)">WaveGen.1</text>
<text x="176.2" y="141.3" transform="rotate(-90 176.2 141.3)">WaveGen.1</text>
<text x="178.8" y="142.5" transform="rotate(-90 178.8 142.5)">WaveGen.1</text>
<text x="181.3" y="142.5" transform="rotate(-90 181.3 142.5)">WaveGen.1</text>
<text x="183.8" y="142.5" transform="rotate(-90 183.8 142.5)">WaveGen.1</text>
<text x="186.4" y="142.5" transform="rotate(-90 186.4 142.5)">WaveGen.1</text>
<text x="188.9" y="142.5" transform="rotate(-90 188.9 142.5)">WaveGen.1</text>
<text x="191.5" y="142.5" transform="rotate(-90 191.5 142.5)">WaveGen.1</text>
<text x="194" y="142.5" transform="rotate(-90 194 142.5)">WaveGen.1</text>
<text x="269.4" y="138.1">AD_DIO_8</text>
<text x="269.4" y="140.7">AD_DIO_9</text>
<text x="269.4" y="143.2">AD_DIO_10</text>
<text x="38.3" y="149.5">JS_V+</text>
<text x="269.4" y="145.7">AD_DIO_11</text>
<text x="269.4" y="148.3">AD_DIO_12</text>
<text x="269.4" y="153.4">AD_DIO_14</text>
<text x="269.4" y="155.9">AD_DIO_15</text>
<text x="269.4" y="150.8">AD_DIO_13</text>
<text x="38.8" y="158.4">JS_I+</text>
<text x="38.8" y="161">JS_I-</text>
<text x="108.9" y="162.2" transform="rotate(-90 108.9 162.2)">31</text>
<text x="112.7" y="162.2" transform="rotate(-90 112.7 162.2)">30</text>
<text x="108.9" y="168.2" transform="rotate(-90 108.9 168.2)">Mux</text>
<text x="112.7" y="168.2" transform="rotate(-90 112.7 168.2)">Mux</text>
<text x="108.9" y="176" transform="rotate(-90 108.9 176)">Scopes</text>
<text x="112.7" y="176" transform="rotate(-90 112.7 176)">Scopes</text>
<text x="10.3" y="185.9">D</text>
<text x="285.3" y="185.9">D</text>
<text x="35" y="199.9">1</text>
<text x="85" y="199.9">2</text>
<text x="135" y="199.9">3</text>
<text x="185" y="199.9">4</text>
<text x="235" y="199.9">5</text>
<text x="285" y="199.9">6</text>
</g>
<g font-size="1.8" fill="#006464">
<text x="53.7" y="21.2">Sulu</text>
<text x="57.9" y="18.6">J12</text>
<text x="59.1" y="21.2">Header</text>
<text x="105.4" y="21.8">J1</text>
<text x="72.9" y="25">GND</text>
<text x="105.4" y="24.4">prog.</text>
<text x="111.4" y="24.4">LED</text>
<text x="224.8" y="27.5">Mounting</text>
<text x="230" y="25">J20</text>
<text x="234.5" y="27.5">Hole</text>
<text x="224.8" y="35.2">Mounting</text>
<text x="230" y="32.6">J21</text>
<text x="234.5" y="35.2">Hole</text>
<text x="102.9" y="37.7">R1</text>
<text x="102.9" y="40.2">R_led</text>
<text x="230" y="40.2">J22</text>
<text x="90.7" y="46.6">GND</text>
<text x="131.3" y="47.9">1</text>
<text x="131.3" y="45.3">U1</text>
<text x="140.2" y="46.6">GND</text>
<text x="224.8" y="42.8">Mounting</text>
<text x="230" y="47.9">J23</text>
<text x="234.5" y="42.8">Hole</text>
<text x="91.9" y="51.7">GND</text>
<text x="113.9" y="52.8" transform="rotate(-90 113.9 52.8)">GND</text>
<text x="117.7" y="52.8" transform="rotate(-90 117.7 52.8)">GND</text>
<text x="121.5" y="52.8" transform="rotate(-90 121.5 52.8)">GND</text>
<text x="125.3" y="52.8" transform="rotate(-90 125.3 52.8)">GND</text>
<text x="140.2" y="51.7">GND</text>
<text x="224.8" y="50.4">Mounting</text>
<text x="234.5" y="50.4">Hole</text>
<text x="91.9" y="55.5">GND</text>
<text x="91.9" y="59.3">GND</text>
<text x="101.2" y="54.1" transform="rotate(-90 101.2 54.1)">2_led</text>
<text x="105" y="54.1" transform="rotate(-90 105 54.1)">1_led</text>
<text x="129.1" y="57.3" transform="rotate(-90 129.1 57.3)">ANTENNA</text>
<text x="138.4" y="55.5">GPIO1</text>
<text x="138.4" y="59.3">GPIO0</text>
<text x="91.9" y="63.1">1.8V</text>
<text x="138.4" y="63.1">GPIO8</text>
<text x="213.9" y="63.1">Dio_Jump</text>
<text x="216.6" y="60.6">J10</text>
<text x="91.9" y="66.9">VBAT</text>
<text x="91.9" y="70.7">1.8V</text>
<text x="138.4" y="66.9">GPIO1</text>
<text x="138.4" y="70.7">GPIO9</text>
<text x="91.9" y="74.5">VDDD</text>
<text x="138.4" y="74.5">GPIO2</text>
<text x="91.9" y="78.3">1.1V</text>
<text x="91.9" y="82.1">EXT_BAT</text>
<text x="137.2" y="78.3">GPIO10</text>
<text x="138.4" y="82.1">GPIO3</text>
<text x="56.4" y="87.2">+5V</text>
<text x="91.9" y="86">1.1V_IN</text>
<text x="91.9" y="89.8">GND</text>
<text x="137.2" y="86">GPIO11</text>
<text x="138.4" y="89.8">GPIO4</text>
<text x="81.8" y="94.8">GND</text>
<text x="91.9" y="93.6">EXT_BAT</text>
<text x="137.2" y="93.6">GPIO12</text>
<text x="91.9" y="97.4">VDDIO</text>
<text x="91.9" y="101.2">IMU_VDDIO</text>
<text x="137.2" y="101.2">GPIO13</text>
<text x="138.4" y="97.4">GPIO5</text>
<text x="91.9" y="105">VDDIO</text>
<text x="138.4" y="105">GPIO6</text>
<text x="91.9" y="108.8">IMU_VDD</text>
<text x="91.9" y="112.6">VBAT</text>
<text x="137.2" y="108.8">GPIO14</text>
<text x="138.4" y="112.6">GPIO7</text>
<text x="248.2" y="113.9">Dio_AD</text>
<text x="249.7" y="111.4">J13</text>
<text x="91.9" y="116.4">VDDIO</text>
<text x="137.2" y="116.4">GPIO15</text>
<text x="91.9" y="120.2">VDDD</text>
<text x="91.9" y="124.1">BTSRC_SEL</text>
<text x="140.2" y="120.2">GND</text>
<text x="140.2" y="124.1">GND</text>
<text x="91.9" y="127.9">ADC_IN</text>
<text x="91.9" y="131.7">ADC_OUT</text>
<text x="147.8" y="131.7">GND</text>
<text x="105" y="132.8" transform="rotate(-90 105 132.8)">GND</text>
<text x="108.8" y="132.8" transform="rotate(-90 108.8 132.8)">RsRx</text>
<text x="112.6" y="132.8" transform="rotate(-90 112.6 132.8)">RsTx</text>
<text x="116.4" y="132.8" transform="rotate(-90 116.4 132.8)">HARD_RESET</text>
<text x="120.2" y="132.8" transform="rotate(-90 120.2 132.8)">3WB_ENB</text>
<text x="124.1" y="132.8" transform="rotate(-90 124.1 132.8)">3WB_DATA</text>
<text x="127.9" y="132.8" transform="rotate(-90 127.9 132.8)">3WB_CLK</text>
<text x="131.7" y="132.8" transform="rotate(-90 131.7 132.8)">NRF_GND</text>
<text x="135.5" y="132.8" transform="rotate(-90 135.5 132.8)">NRF_VDDD</text>
<text x="139.3" y="132.8" transform="rotate(-90 139.3 132.8)">VBAT</text>
<text x="76.2" y="149.5">JScope</text>
<text x="82.3" y="147.4">J16</text>
<text x="84" y="149.5">Voltage</text>
<text x="102.1" y="144.4">GND</text>
<text x="76" y="159.6">JScope</text>
<text x="82.6" y="158.1">J8</text>
<text x="83.8" y="159.6">Current</text>
<text x="91.9" y="159.6">IO</text>
<text x="212.5" y="160.5">J14</text>
<text x="212.5" y="158">RsTx_Dio</text>
<text x="148.6" y="167.2">nRF</text>
<text x="153.3" y="167.2">Connections</text>
<text x="203.7" y="164.7">J15</text>
<text x="203.7" y="162.2">RsRx_Dio</text>
<text x="57.7" y="171">+5V</text>
<text x="148.6" y="169.8">J11</text>
<text x="47.1" y="179.9">J9</text>
<text x="44.3" y="182.5">5V_in</text>
<text x="136.4" y="182.5">GND</text>
<text x="57.7" y="191.4">GND</text>
</g>
<g font-size="1.8" fill="#a90000">
<text x="54.5" y="23.9">1</text>
<text x="63.4" y="23.9">2</text>
<text x="54.5" y="26.4">3</text>
<text x="54.5" y="29">5</text>
<text x="63.4" y="26.4">4</text>
<text x="63.4" y="29">6</text>
<text x="101.3" y="25.5" transform="rotate(-90 101.3 25.5)">2</text>
<text x="103.9" y="25.5" transform="rotate(-90 103.9 25.5)">1</text>
<text x="233.6" y="29">1</text>
<text x="54.5" y="31.5">7</text>
<text x="54.5" y="34">9</text>
<text x="62.8" y="34">10</text>
<text x="63.4" y="31.5">8</text>
<text x="53.9" y="36.6">11</text>
<text x="53.9" y="39.1">13</text>
<text x="53.9" y="41.7">15</text>
<text x="62.8" y="36.6">12</text>
<text x="62.8" y="39.1">14</text>
<text x="62.8" y="41.7">16</text>
<text x="233.6" y="36.6">1</text>
<text x="53.9" y="44.2">17</text>
<text x="53.9" y="46.7">19</text>
<text x="62.8" y="44.2">18</text>
<text x="62.8" y="46.7">20</text>
<text x="233.6" y="44.2">1</text>
<text x="53.9" y="49.3">21</text>
<text x="62.8" y="49.3">22</text>
<text x="88.9" y="50.5">1c</text>
<text x="100.1" y="48.2" transform="rotate(-90 100.1 48.2)">2e</text>
<text x="103.9" y="48.2" transform="rotate(-90 103.9 48.2)">1e</text>
<text x="112.8" y="48.3" transform="rotate(-90 112.8 48.3)">5d</text>
<text x="116.6" y="48.3" transform="rotate(-90 116.6 48.3)">4d</text>
<text x="120.4" y="48.3" transform="rotate(-90 120.4 48.3)">3d</text>
<text x="124.2" y="48.3" transform="rotate(-90 124.2 48.3)">2d</text>
<text x="128" y="48.3" transform="rotate(-90 128 48.3)">1d</text>
<text x="144.8" y="50.5">1a</text>
<text x="233.6" y="51.8">1</text>
<text x="88.9" y="54.4">2c</text>
<text x="88.9" y="58.2">3c</text>
<text x="144.8" y="54.4">2a</text>
<text x="144.8" y="58.2">3a</text>
<text x="88.9" y="62">4c</text>
<text x="88.9" y="65.8">5c</text>
<text x="144.8" y="62">4a</text>
<text x="144.8" y="65.8">5a</text>
<text x="213.3" y="65.8">1</text>
<text x="222.2" y="65.8">2</text>
<text x="88.9" y="69.6">6c</text>
<text x="144.8" y="69.6">6a</text>
<text x="213.3" y="68.3">3</text>
<text x="213.3" y="70.9">5</text>
<text x="222.2" y="68.3">4</text>
<text x="222.2" y="70.9">6</text>
<text x="88.9" y="73.4">7c</text>
<text x="88.9" y="77.2">8c</text>
<text x="144.8" y="73.4">7a</text>
<text x="144.8" y="77.2">8a</text>
<text x="213.3" y="73.4">7</text>
<text x="213.3" y="75.9">9</text>
<text x="221.6" y="75.9">10</text>
<text x="222.2" y="73.4">8</text>
<text x="88.9" y="81">9c</text>
<text x="144.8" y="81">9a</text>
<text x="212.7" y="78.5">11</text>
<text x="212.7" y="81">13</text>
<text x="212.7" y="83.6">15</text>
<text x="221.6" y="78.5">12</text>
<text x="221.6" y="81">14</text>
<text x="221.6" y="83.6">16</text>
<text x="88.3" y="84.8">10c</text>
<text x="88.3" y="88.6">11c</text>
<text x="144.2" y="84.8">10a</text>
<text x="144.2" y="88.6">11a</text>
<text x="212.7" y="86.1">17</text>
<text x="212.7" y="88.6">19</text>
<text x="221.6" y="86.1">18</text>
<text x="221.6" y="88.6">20</text>
<text x="88.3" y="92.5">12c</text>
<text x="144.2" y="92.5">12a</text>
<text x="212.7" y="91.2">21</text>
<text x="212.7" y="93.7">23</text>
<text x="221.6" y="91.2">22</text>
<text x="221.6" y="93.7">24</text>
<text x="88.3" y="96.3">13c</text>
<text x="88.3" y="100.1">14c</text>
<text x="144.2" y="96.3">13a</text>
<text x="144.2" y="100.1">14a</text>
<text x="212.7" y="96.3">25</text>
<text x="212.7" y="98.8">27</text>
<text x="212.7" y="101.3">29</text>
<text x="221.6" y="96.3">26</text>
<text x="221.6" y="98.8">28</text>
<text x="221.6" y="101.3">30</text>
<text x="88.3" y="103.9">15c</text>
<text x="88.3" y="107.7">16c</text>
<text x="144.2" y="103.9">15a</text>
<text x="144.2" y="107.7">16a</text>
<text x="212.7" y="103.9">31</text>
<text x="221.6" y="103.9">32</text>
<text x="88.3" y="111.5">17c</text>
<text x="144.2" y="111.5">17a</text>
<text x="88.3" y="115.3">18c</text>
<text x="88.3" y="119.1">19c</text>
<text x="144.2" y="115.3">18a</text>
<text x="144.2" y="119.1">19a</text>
<text x="246.3" y="116.6">1</text>
<text x="246.3" y="119.1">3</text>
<text x="255.2" y="116.6">2</text>
<text x="255.2" y="119.1">4</text>
<text x="88.3" y="122.9">20c</text>
<text x="144.2" y="122.9">20a</text>
<text x="246.3" y="121.7">5</text>
<text x="246.3" y="124.2">7</text>
<text x="255.2" y="121.7">6</text>
<text x="255.2" y="124.2">8</text>
<text x="88.3" y="126.7">21c</text>
<text x="88.3" y="130.6">22c</text>
<text x="245.7" y="129.3">11</text>
<text x="245.7" y="131.8">13</text>
<text x="246.3" y="126.7">9</text>
<text x="254.6" y="126.7">10</text>
<text x="254.6" y="129.3">12</text>
<text x="254.6" y="131.8">14</text>
<text x="103.9" y="136.5" transform="rotate(-90 103.9 136.5)">10b</text>
<text x="107.7" y="135.9" transform="rotate(-90 107.7 135.9)">8b</text>
<text x="111.5" y="135.9" transform="rotate(-90 111.5 135.9)">9b</text>
<text x="115.3" y="135.9" transform="rotate(-90 115.3 135.9)">7b</text>
<text x="119.1" y="135.9" transform="rotate(-90 119.1 135.9)">6b</text>
<text x="122.9" y="135.9" transform="rotate(-90 122.9 135.9)">5b</text>
<text x="126.7" y="135.9" transform="rotate(-90 126.7 135.9)">4b</text>
<text x="130.6" y="135.9" transform="rotate(-90 130.6 135.9)">3b</text>
<text x="134.4" y="135.9" transform="rotate(-90 134.4 135.9)">2b</text>
<text x="138.2" y="135.9" transform="rotate(-90 138.2 135.9)">1b</text>
<text x="245.7" y="134.4">15</text>
<text x="245.7" y="136.9">17</text>
<text x="254.6" y="134.4">16</text>
<text x="254.6" y="136.9">18</text>
<text x="71" y="143.3">5</text>
<text x="245.7" y="139.4">19</text>
<text x="245.7" y="142">21</text>
<text x="254.6" y="139.4">20</text>
<text x="254.6" y="142">22</text>
<text x="71" y="148.3">3</text>
<text x="71" y="145.8">4</text>
<text x="245.7" y="144.5">23</text>
<text x="245.7" y="147.1">25</text>
<text x="245.7" y="149.6">27</text>
<text x="254.6" y="144.5">24</text>
<text x="254.6" y="147.1">26</text>
<text x="254.6" y="149.6">28</text>
<text x="71" y="153.4">1</text>
<text x="71" y="150.9">2</text>
<text x="214.4" y="152.5" transform="rotate(-90 214.4 152.5)">1</text>
<text x="216.9" y="152.5" transform="rotate(-90 216.9 152.5)">2</text>
<text x="245.7" y="152.1">29</text>
<text x="245.7" y="154.7">31</text>
<text x="254.6" y="152.1">30</text>
<text x="254.6" y="154.7">32</text>
<text x="71" y="159.8">1</text>
<text x="71" y="157.2">2</text>
<text x="142.2" y="161">6</text>
<text x="205.5" y="156.3" transform="rotate(-90 205.5 156.3)">1</text>
<text x="208" y="156.3" transform="rotate(-90 208 156.3)">2</text>
<text x="142.2" y="166.1">4</text>
<text x="142.2" y="163.6">5</text>
<text x="142.2" y="173.7">1</text>
<text x="142.2" y="171.2">2</text>
<text x="142.2" y="168.7">3</text>
<text x="53.3" y="178.8">2</text>
<text x="53.3" y="181.4">1</text>
</g>
</svg>
